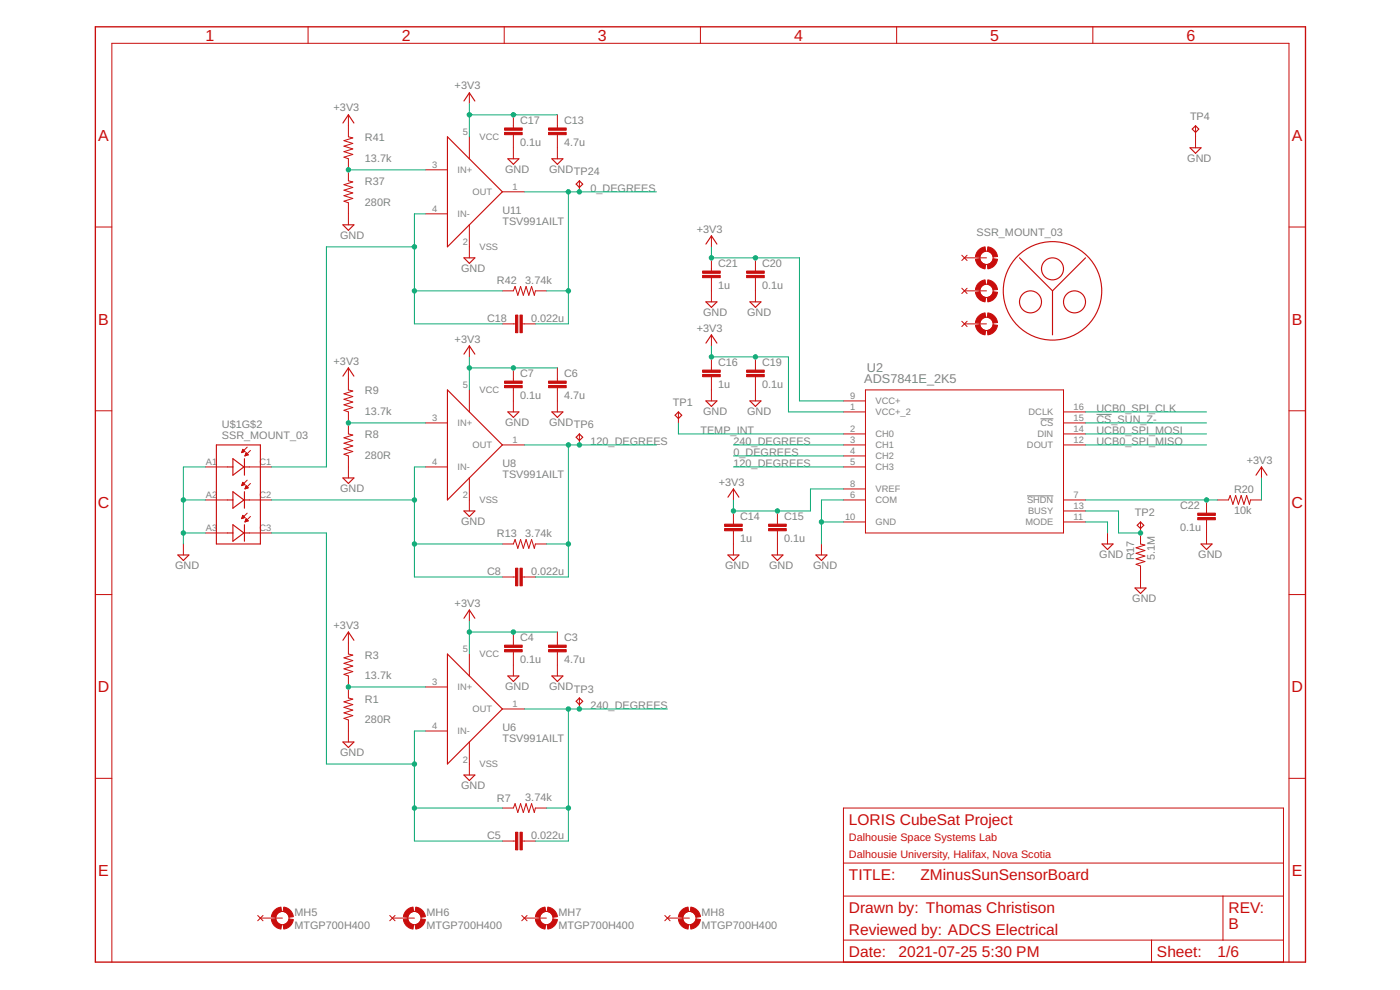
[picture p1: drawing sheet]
<svg xmlns="http://www.w3.org/2000/svg" width="420mm" height="297mm" viewBox="0 0 420 297" stroke-linecap="round" stroke-linejoin="round" font-family="sans-serif">
<path d="M312.3 125.7h3.8M329.1 124.3h4.5M308.2 148.8h7.9" fill="none" stroke="#808080" stroke-width=".3"/>
<g fill="#c90d0c" stroke="#c90d0c" stroke-width=".3">
<path d="M85.2 272.2a3.3 3.3 0 0 1 2.8 2.9l-1.3 .1-.7-1.3-1-.4z" fill-rule="evenodd"/>
<path d="M82.4 273.1l.8-.6 1.1-.3 .2 1.3-1 .4-.7 1.3-1.4-.1 .4-1.2z" fill-rule="evenodd"/>
<path d="M81.4 275.9l1.4-.2 .7 1.3 1 .5-.2 1.3a3.3 3.3 0 0 1-2.9-2.9z" fill-rule="evenodd"/>
<path d="M85 277.5l1-.5 .7-1.3 1.3 .2a3.3 3.3 0 0 1-2.8 2.9z" fill-rule="evenodd"/>
<path d="M124.8 272.2a3.3 3.3 0 0 1 2.9 2.9l-1.4 .1-.7-1.3-1-.4z" fill-rule="evenodd"/>
<path d="M122 273.1l.8-.6 1.2-.3 .1 1.3-1 .4-.7 1.3-1.3-.1 .3-1.2z" fill-rule="evenodd"/>
<path d="M121.1 275.9l1.3-.2 .7 1.3 1 .5-.1 1.3a3.3 3.3 0 0 1-2.9-2.9z" fill-rule="evenodd"/>
<path d="M124.6 277.5l1-.5 .7-1.3 1.4 .2a3.3 3.3 0 0 1-2.9 2.9z" fill-rule="evenodd"/>
<path d="M164.4 272.2a3.3 3.3 0 0 1 2.9 2.9l-1.3 .1-.7-1.3-1.1-.4z" fill-rule="evenodd"/>
<path d="M161.6 273.1l.8-.6 1.2-.3 .1 1.3-1 .4-.7 1.3-1.3-.1 .4-1.2z" fill-rule="evenodd"/>
<path d="M160.7 275.9l1.3-.2 .7 1.3 1 .5-.1 1.3a3.3 3.3 0 0 1-2.9-2.9z" fill-rule="evenodd"/>
<path d="M164.2 277.5l1.1-.5 .7-1.3 1.3 .2a3.3 3.3 0 0 1-2.9 2.9z" fill-rule="evenodd"/>
<path d="M207.3 272.2a3.3 3.3 0 0 1 2.9 2.9l-1.3 .1-.5-1-1.2-.7z" fill-rule="evenodd"/>
<path d="M204.6 273.1l.7-.6 1.2-.3 .2 1.3-1.3 .7-.5 1-1.3-.1 .4-1.2z" fill-rule="evenodd"/>
<path d="M203.6 275.9l1.3-.2 .5 1 1.3 .8-.2 1.3a3.3 3.3 0 0 1-2.9-2.9z" fill-rule="evenodd"/>
<path d="M208.9 275.7l1.3 .2a3.4 3.4 0 0 1-2.9 2.9l-.1-1.3 1.2-.8z" fill-rule="evenodd"/>
<path d="M296.5 74.1a3.3 3.3 0 0 1 2.9 2.9l-1.4 .1-.4-1-1.3-.7z" fill-rule="evenodd"/>
<path d="M293.7 75l.8-.6 1.1-.3 .2 1.3-1.3 .7-.4 1-1.3-.1 .3-1.2z" fill-rule="evenodd"/>
<path d="M292.8 77.8l1.3-.2 .4 1 1.3 .8-.2 1.3a3.3 3.3 0 0 1-2.8-2.9z" fill-rule="evenodd"/>
<path d="M296.3 79.4l1-.5 .7-1.3 1.4 .2a3.3 3.3 0 0 1-2.9 2.9z" fill-rule="evenodd"/>
<path d="M296.5 84a3.3 3.3 0 0 1 2.9 2.9l-1.4 .1-.4-1-1.3-.7z" fill-rule="evenodd"/>
<path d="M293.7 84.9l.8-.6 1.1-.3 .2 1.3-1.3 .7-.4 1-1.3-.1 .3-1.2z" fill-rule="evenodd"/>
<path d="M292.8 87.7l1.3-.2 .4 1 1.3 .8-.2 1.3a3.4 3.4 0 0 1-2.8-2.9z" fill-rule="evenodd"/>
<path d="M296.3 89.3l1-.5 .7-1.3 1.4 .2a3.3 3.3 0 0 1-2.9 2.9z" fill-rule="evenodd"/>
<path d="M296.5 93.9a3.3 3.3 0 0 1 2.9 2.9l-1.4 .1-.4-1-1.3-.7z" fill-rule="evenodd"/>
<path d="M293.7 94.8l.8-.6 1.1-.3 .2 1.3-1.3 .7-.4 1-1.3-.1 .3-1.2z" fill-rule="evenodd"/>
<path d="M292.8 97.6l1.3-.2 .4 1 1.3 .8-.2 1.3a3.4 3.4 0 0 1-2.8-2.9z" fill-rule="evenodd"/>
<path d="M296.3 99.2l1.3-.8 .4-1 1.4 .2a3.3 3.3 0 0 1-2.9 2.9z" fill-rule="evenodd"/>
</g>
<g fill="none" stroke="#c90d0c" stroke-width=".3">
<path d="M92.5 8v5M151.3 8v5M210.2 8v5M269.1 8v5M328 8v5M104.6 34.4v6.6l1.3 .4-2.7 .8 2.7 .8-2.7 .9 2.7 .8-2.7 .8 2.7 .8-2.7 .9 1.4 .4v6.7l1.3 .3-2.7 .8 2.7 .8-2.7 .9 2.7 .8-2.7 .8 2.7 .8-2.7 .9 1.4 .5v6.6M140.9 27.9v3.2M154.1 34.4v4M167.3 34.4v4M358.8 37.7v6.6M127.7 50.9h6.6M140.9 41v6.6"/>
<path d="M150.8 57.6h6.6M154.1 40.4v7.2M167.3 40.4v7.2M173.9 54.3v3.3M28.6 68.1h5M127.7 64.2h6.6M140.9 67.5v9.9M213.5 70.8v3.3M213.5 77.4v3.9M226.7 77.4v3.9M288.6 76.6l1.6 1.6M289.5 77.4h6.6"/>
<path d="M290.2 76.6l-1.6 1.6M386.8 68.1h5M150.8 87.3h3.3l.5-1.3 .8 2.6 .8-2.6 .9 2.6 .8-2.6 .8 2.6 .8-2.6 .9 2.6 .3-1.3h3.3M150.8 97.2h3.9M156.7 97.2h4M213.5 83.3v7.3M226.7 83.3v7.3M288.6 86.5l1.6 1.6M288.6 96.4l1.6 1.6M289.5 87.3h6.6M289.5 97.2h6.6M290.2 86.5l-1.6 1.6"/>
<path d="M290.2 96.4l-1.6 1.6M104.6 110.4v6.6l1.3 .3-2.7 .9 2.7 .8-2.7 .8 2.7 .8-2.7 .9 2.7 .8-2.7 .8 1.4 .5v6.6l1.3 .3-2.7 .9 2.7 .8-2.7 .8 2.7 .8-2.7 .8 2.7 .9-2.7 .8 1.4 .5v6.6M140.9 103.8v3.3M140.9 117v6.6M154.1 110.4v3.9M154.1 116.3v7.3M167.3 110.4v3.9M167.3 116.3v7.3M213.5 100.5v3.3M213.5 107.1v3.9M213.5 113v7.3M226.7 107.1v3.9"/>
<path d="M226.7 113v7.3M259.7 117h59.5v42.9h-59.5zM28.6 123.3h5M72.5 135.8h.1M72.6 135.6h.4M72.6 135.5h.9M72.7 135.3h.6M72.7 135.1h.5M72.8 135h.2M73.5 136.8h.1M73.5 135.5l-.6-.7-.4 1M73.5 135.5l-1 .3"/>
<path d="M73.6 136.6h.4M73.6 136.5h.9M73.7 136.3h.6M73.7 136.1h.5M73.8 136h.2M74.2 134.2l-1.3 1.3M74.5 136.5l-.6-.7-.4 1M74.5 136.5l-1 .3M75.2 135.1l-1.3 1.4M127.7 126.9h6.6M150.8 133.5h6.6M173.9 130.2v3.3"/>
<path d="M203.6 123.6v3.3M253.1 123.6h6.6M253.1 130.2h6.6M253.1 133.5h6.6M253.1 136.8h6.6M253.1 120.3h6.6M319.2 123.6h6.6M319.2 130.2h6.6M319.2 133.5h6.6M319.2 126.9h6.6M386.8 123.3h5M61.6 140.1h6.6"/>
<path d="M61.6 150h6.6M61.6 159.9h6.6M72.5 155.6h.1M72.6 145.6h.2M72.6 155.4h.5M72.6 145.4h.7M72.6 155.3h.9M72.7 145.3h.7M72.7 155.1h.6M72.7 145.1h.6M72.7 154.9h.5M72.8 144.9h.3"/>
<path d="M72.8 154.8h.2M72.8 144.8h.1M72.9 144.7l.6 .7-1 .3zM72.9 154.6l.6 .7-1 .3zM73.5 156.6h.1M73.6 146.6h.2M73.6 156.4h.5M73.6 146.5h.7M73.6 156.3h.9M73.7 146.3h.7M73.7 156.1h.6M73.7 146.1h.6"/>
<path d="M73.7 155.9h.5M73.8 145.9h.3M73.8 155.8h.2M73.8 145.8h.1M73.9 145.7l.6 .7-1 .3zM74.2 144.1l-1.3 1.3M74.2 154l-1.3 1.3M74.5 156.3l-.6-.7-.4 1M74.5 156.3l-1 .3M74.8 140.1h6.6M74.8 150h6.6M74.8 159.9h6.6"/>
<path d="M75.2 145.1l-1.3 1.3M75.2 155l-1.3 1.3M127.7 140.1h6.6M140.9 143.4v9.9M220.1 146.7v3.3M220.1 153.3v4M220.1 159.3v7.2M233.3 153.3v4M233.3 159.3v7.2M253.1 140.1h6.6M253.1 150h6.6M253.1 146.7h6.6"/>
<path d="M253.1 156.6h6.6M319.2 150h6.6M319.2 156.6h6.6M319.2 153.3h6.6M332.4 159.9v3.3M342.3 156.6v6.6l1.3 .3-2.6 .9 2.6 .8-2.6 .8 2.6 .8-2.6 .9 2.6 .8-2.6 .8 1.3 .5v6.6M362.1 150v4M362.1 156v7.2M365.4 150h3.3l.5-1.3 .8 2.6 .8-2.6 .9 2.6 .8-2.6 .8 2.6 .8-2.6 .9 2.6 .3-1.3h3.3M378.6 140.1v3.3M28.6 178.4h5M55 163.2v3.3"/>
<path d="M150.8 163.2h3.3l.5-1.3 .8 2.6 .8-2.6 .9 2.6 .8-2.6 .8 2.6 .8-2.6 .9 2.6 .3-1.3h3.3M150.8 173.1h3.9M156.7 173.1h4M246.5 163.2v3.3M386.8 178.4h5M104.6 189.6v6.6l1.3 .4-2.7 .8 2.7 .8-2.7 .8 2.7 .9-2.7 .8 2.7 .8-2.7 .8 1.4 .5v6.6l1.3 .4-2.7 .8 2.7 .8-2.7 .8 2.7 .9-2.7 .8 2.7 .8-2.7 .8 1.4 .5v6.6M140.9 183v3.3M140.9 196.2v6.6M154.1 189.6v4M154.1 195.6v7.2M167.3 189.6v4M167.3 195.6v7.2"/>
<path d="M127.7 206.1h6.6M127.7 219.3h6.6M150.8 212.7h6.6M173.9 209.4v3.3M28.6 233.5h5M140.9 222.6v9.9M386.8 233.5h5M150.8 242.4h3.3l.5-1.3 .8 2.7 .8-2.7 .9 2.7 .8-2.7 .8 2.7 .8-2.7 .9 2.7 .3-1.4h3.3M150.8 252.3h3.9M156.7 252.3h4M253.1 242.4h132.1v46.3h-132.1zM253.1 259h132.1"/>
<path d="M77.3 274.7l1.6 1.6M78.1 275.5h6.7M78.9 274.7l-1.6 1.6M117 274.7l1.6 1.6M117.8 275.5h6.6M118.6 274.7l-1.6 1.6M156.6 274.7l1.6 1.6M157.4 275.5h6.6M158.2 274.7l-1.6 1.6M199.5 274.7l1.6 1.6M200.3 275.5h6.6M201.1 274.7l-1.6 1.6"/>
<path d="M253.1 268.9h132.1M367 268.9v13.2M33.6 288.7v-275.7h353.2v275.7M253.1 282.1h132.1M345.6 282.1v6.6"/>
<circle cx="296.1" cy="77.4" r="1.99"/>
<circle cx="296.1" cy="87.3" r="1.99"/>
<circle cx="296.1" cy="97.2" r="1.99"/>
<circle cx="84.8" cy="275.5" r="1.99"/>
<circle cx="124.4" cy="275.5" r="1.99"/>
<circle cx="164" cy="275.5" r="1.99"/>
<circle cx="206.9" cy="275.5" r="1.99"/>
</g>
<g fill="#c90d0c" stroke="#c90d0c" stroke-width=".3">
<path d="M217.5 158.6h5.3v.7h-5.3z"/>
<path d="M217.5 157.3h5.3v.6h-5.3z"/>
<path d="M230.7 158.6h5.3v.7h-5.3z"/>
<path d="M230.7 157.3h5.3v.6h-5.3z"/>
<path d="M210.9 112.4h5.3v.6h-5.3z"/>
<path d="M210.9 111h5.3v.7h-5.3z"/>
<path d="M224.1 112.4h5.3v.6h-5.3z"/>
<path d="M224.1 111h5.3v.7h-5.3z"/>
<path d="M224.1 82.6h5.3v.7h-5.3z"/>
<path d="M224.1 81.3h5.3v.7h-5.3z"/>
<path d="M210.9 82.6h5.3v.7h-5.3z"/>
<path d="M210.9 81.3h5.3v.7h-5.3z"/>
<path d="M359.5 155.3h5.2v.7h-5.2z"/>
<path d="M359.5 154h5.2v.6h-5.2z"/>
<path d="M164.6 194.9h5.3v.7h-5.3z"/>
<path d="M164.6 193.6h5.3v.6h-5.3z"/>
<path d="M151.4 194.9h5.3v.7h-5.3z"/>
<path d="M151.4 193.6h5.3v.6h-5.3z"/>
<path d="M156.1 249.7h.6v5.3h-.6z"/>
<path d="M154.7 249.7h.7v5.3h-.7z"/>
<path d="M164.6 115.7h5.3v.6h-5.3z"/>
<path d="M164.6 114.3h5.3v.7h-5.3z"/>
<path d="M151.4 115.7h5.3v.6h-5.3z"/>
<path d="M151.4 114.3h5.3v.7h-5.3z"/>
<path d="M156.1 170.5h.6v5.3h-.6z"/>
<path d="M154.7 170.5h.7v5.3h-.7z"/>
<path d="M164.6 39.7h5.3v.7h-5.3z"/>
<path d="M164.6 38.4h5.3v.7h-5.3z"/>
<path d="M151.4 39.7h5.3v.7h-5.3z"/>
<path d="M151.4 38.4h5.3v.7h-5.3z"/>
<path d="M156.1 94.5h.6v5.3h-.6z"/>
<path d="M154.7 94.5h.7v5.3h-.7z"/>
</g>
<g fill="none" stroke="#c90d0c" stroke-width=".34">
<path d="M102.9 36.9l1.7-2.5 1.6 2.5M139.2 30.3l1.7-2.4 1.6 2.4M357.8 38.7l1-1 1 1-1 1zM134.3 41l16.5 16.6-16.5 16.5zM152.4 47.6h3.3l-1.6 1.7zM165.6 47.6h3.3l-1.6 1.7zM173.9 54.3l1 .9-1 1-1-1zM357.1 44.3h3.3l-1.6 1.7zM102.9 67.5h3.3l-1.6 1.6zM139.2 77.4h3.3l-1.6 1.6zM211.9 73.2l1.6-2.4 1.7 2.4M306 77.4l9.9 9.9"/>
<path d="M325.8 77.4l-9.9 9.9M211.9 90.6h3.3l-1.7 1.6zM225.1 90.6h3.3l-1.7 1.6zM315.9 87.3v13.2M102.9 112.9l1.7-2.5 1.6 2.5M134.3 117l16.5 16.5-16.5 16.5zM139.2 106.3l1.7-2.5 1.6 2.5M211.9 103l1.6-2.5 1.7 2.5M64.9 133.5h13.2v29.7h-13.2zM69.9 137.6l3.3 2.5-3.3 2.5zM73.4 137.6v5M152.4 123.6h3.3l-1.6 1.6z"/>
<path d="M165.6 123.6h3.3l-1.6 1.6zM173.9 130.2l1 1-1 1-1-1zM202.6 124.6l1-1 1 1-1 1zM211.9 120.3h3.3l-1.7 1.6zM225.1 120.3h3.3l-1.7 1.6zM68.2 140.1h1.7M68.2 150h1.7M68.2 159.9h1.7M69.9 147.5l3.3 2.5-3.3 2.5zM69.9 157.4l3.3 2.5-3.3 2.5zM73.2 140.1h1.6M73.2 150h1.6"/>
<path d="M73.2 159.9h1.6M73.4 147.5v5M73.4 157.4v5M102.9 143.4h3.3l-1.6 1.7zM139.2 153.3h3.3l-1.6 1.7zM218.5 149.2l1.6-2.5 1.7 2.5M342.3 156.6l1 1-1 1-1-1zM376.9 142.6l1.7-2.5 1.6 2.5M53.4 166.5h3.3l-1.7 1.7zM218.5 166.5h3.3l-1.7 1.7zM231.7 166.5h3.3l-1.7 1.7zM244.9 166.5h3.3l-1.7 1.7z"/>
<path d="M330.7 163.2h3.3l-1.6 1.7zM340.6 176.4h3.3l-1.6 1.7zM360.4 163.2h3.3l-1.6 1.7zM102.9 192.1l1.7-2.5 1.6 2.5M134.3 196.2l16.5 16.5-16.5 16.5zM139.2 185.5l1.7-2.5 1.6 2.5M152.4 202.8h3.3l-1.6 1.7zM165.6 202.8h3.3l-1.6 1.7zM173.9 209.4l1 1-1 1-1-1zM102.9 222.6h3.3l-1.6 1.7zM139.2 232.5h3.3l-1.6 1.7z"/>
<circle cx="309.3" cy="90.6" r="3.3"/>
<circle cx="315.9" cy="87.3" r="14.8"/>
<circle cx="315.9" cy="80.7" r="3.3"/>
<circle cx="322.5" cy="90.6" r="3.3"/>
</g>
<path d="M28.6 8h363.2v280.7h-363.2z" fill="none" stroke="#c90d0c" stroke-width=".4"/>
<g fill="none" stroke="#0dab76" stroke-width=".3">
<path d="M140.9 31.1v9.9M140.9 34.4h26.4M104.6 50.9h23.1M157.4 57.6h39.6M170.6 57.6v39.6h-9.9M124.4 74.1h-26.4v66h-16.6M127.7 64.2h-3.3v33h26.4M213.5 74.1v3.3h26.4v42.9h13.2M124.4 87.3h26.4M164 87.3h6.6M140.9 107.1v9.9M140.9 110.4h26.4"/>
<path d="M213.5 103.8v3.3h23.1v16.5h16.5M104.6 126.9h23.1M157.4 133.5h39.6M170.6 133.5v39.6h-9.9M203.6 126.9v3.3h49.5M220.1 133.5h33M220.1 136.8h33M325.8 130.2h36.3M325.8 123.6h36.3M325.8 133.5h36.3M325.8 126.9h36.3M55 150h6.6"/>
<path d="M55 159.9h6.6M61.6 140.1h-6.6v23.1M81.4 150h43M81.4 159.9h16.6v69.3h26.4M127.7 140.1h-3.3v33h26.4M220.1 140.1h33M246.5 156.6h6.6M253.1 146.7h-9.9v6.6h-23.1v-3.3M253.1 150h-6.6v13.2M325.8 153.3h9.9v6.6h6.6M325.8 156.6h6.6v3.3M325.8 150h39.6"/>
<path d="M378.6 143.4v6.6M124.4 163.2h26.4M164 163.2h6.6M140.9 189.6h26.4M140.9 186.3v9.9M104.6 206.1h23.1M127.7 219.3h-3.3v33h26.4M157.4 212.7h42.9M170.6 212.7v39.6h-9.9M124.4 242.4h26.4M164 242.4h6.6"/>
</g>
<g fill="#0dab76" stroke="#0dab76" stroke-width=".3">
<circle cx="226.7" cy="77.4" r=".66"/>
<circle cx="213.5" cy="77.4" r=".66"/>
<circle cx="226.7" cy="107.1" r=".66"/>
<circle cx="213.5" cy="107.1" r=".66"/>
<circle cx="233.3" cy="153.3" r=".66"/>
<circle cx="220.1" cy="153.3" r=".66"/>
<circle cx="154.1" cy="189.6" r=".66"/>
<circle cx="140.9" cy="189.6" r=".66"/>
<circle cx="154.1" cy="110.4" r=".66"/>
<circle cx="140.9" cy="110.4" r=".66"/>
<circle cx="154.1" cy="34.4" r=".66"/>
<circle cx="140.9" cy="34.4" r=".66"/>
<circle cx="246.5" cy="156.6" r=".66"/>
<circle cx="55" cy="159.9" r=".66"/>
<circle cx="55" cy="150" r=".66"/>
<circle cx="170.6" cy="212.7" r=".66"/>
<circle cx="170.6" cy="242.4" r=".66"/>
<circle cx="173.9" cy="212.7" r=".66"/>
<circle cx="170.6" cy="57.6" r=".66"/>
<circle cx="170.6" cy="87.3" r=".66"/>
<circle cx="173.9" cy="57.6" r=".66"/>
<circle cx="170.6" cy="133.5" r=".66"/>
<circle cx="170.6" cy="163.2" r=".66"/>
<circle cx="173.9" cy="133.5" r=".66"/>
<circle cx="124.4" cy="242.4" r=".66"/>
<circle cx="124.4" cy="229.2" r=".66"/>
<circle cx="362.1" cy="150" r=".66"/>
<circle cx="342.3" cy="159.9" r=".66"/>
<circle cx="104.6" cy="206.1" r=".66"/>
<circle cx="124.4" cy="163.2" r=".66"/>
<circle cx="124.4" cy="150" r=".66"/>
<circle cx="104.6" cy="126.9" r=".66"/>
<circle cx="124.4" cy="87.3" r=".66"/>
<circle cx="124.4" cy="74.1" r=".66"/>
<circle cx="104.6" cy="50.9" r=".66"/>
</g>
<g font-size="4.8" fill="#c90d0c">
<text x="61.7" y="12.2">1</text>
<text x="120.6" y="12.2">2</text>
<text x="179.4" y="12.2">3</text>
<text x="238.3" y="12.2">4</text>
<text x="297.2" y="12.2">5</text>
<text x="356.1" y="12.2">6</text>
<text x="29.5" y="42.2">A</text>
<text x="387.7" y="42.2">A</text>
<text x="29.5" y="97.4">B</text>
<text x="387.7" y="97.4">B</text>
<text x="29.4" y="152.5">C</text>
<text x="387.6" y="152.5">C</text>
<text x="29.4" y="207.7">D</text>
<text x="387.6" y="207.7">D</text>
<text x="29.5" y="262.8">E</text>
<text x="387.7" y="262.8">E</text>
</g>
<g font-size="4.7" fill="#c90d0c">
<text x="254.8" y="247.4">LORIS CubeSat Project</text>
<text x="254.8" y="263.9">TITLE:</text>
<text x="276.2" y="263.9">ZMinusSunSensorBoard</text>
<text x="254.8" y="273.8">Drawn by: Thomas Christison</text>
<text x="368.7" y="273.8">REV:</text>
<text x="254.8" y="280.4">Reviewed by: ADCS Electrical</text>
<text x="368.7" y="278.8">B</text>
<text x="254.8" y="287">Date:</text>
<text x="269.6" y="287">2021-07-25</text>
<text x="294.7" y="287">5:30 PM</text>
<text x="347.2" y="287">Sheet:</text>
<text x="365.4" y="287">1/6</text>
</g>
<g font-size="3.8" fill="#808080">
<text x="260.2" y="111.7">U2</text>
<text x="259.4" y="115">ADS7841E_2K5</text>
</g>
<g font-size="3.3" fill="#808080">
<text x="136.5" y="26.9">+3V3</text>
<text x="100.1" y="33.5">+3V3</text>
<text x="156.1" y="37.3">C17</text>
<text x="169.3" y="37.3">C13</text>
<text x="357.1" y="36.1">TP4</text>
<text x="109.5" y="42.4">R41</text>
<text x="156.1" y="43.9">0.1u</text>
<text x="169.3" y="43.9">4.7u</text>
<text x="109.5" y="48.6">13.7k</text>
<text x="151.6" y="51.8">GND</text>
<text x="164.8" y="51.8">GND</text>
<text x="172.2" y="52.6">TP24</text>
<text x="356.3" y="48.5">GND</text>
<text x="109.5" y="55.6">R37</text>
<text x="177.2" y="57.6">0_DEGREES</text>
<text x="109.5" y="61.9">280R</text>
<text x="150.8" y="64.2">U11</text>
<text x="102.1" y="71.6">GND</text>
<text x="150.8" y="67.5">TSV991AILT</text>
<text x="209.1" y="69.8">+3V3</text>
<text x="293.1" y="70.7">SSR_MOUNT_03</text>
<text x="138.4" y="81.5">GND</text>
<text x="215.5" y="80.2">C21</text>
<text x="228.7" y="80.2">C20</text>
<text x="149.1" y="85.3">R42</text>
<text x="157.6" y="85.3">3.74k</text>
<text x="215.5" y="86.8">1u</text>
<text x="228.7" y="86.8">0.1u</text>
<text x="211" y="94.7">GND</text>
<text x="224.2" y="94.7">GND</text>
<text x="146.2" y="96.7">C18</text>
<text x="159.4" y="96.7">0.022u</text>
<text x="209.1" y="99.5">+3V3</text>
<text x="136.5" y="102.8">+3V3</text>
<text x="100.1" y="109.4">+3V3</text>
<text x="156.1" y="113.2">C7</text>
<text x="169.3" y="113.2">C6</text>
<text x="215.5" y="109.9">C16</text>
<text x="228.7" y="109.9">C19</text>
<text x="109.5" y="118.3">R9</text>
<text x="156.1" y="119.8">0.1u</text>
<text x="169.3" y="119.8">4.7u</text>
<text x="215.5" y="116.5">1u</text>
<text x="228.7" y="116.5">0.1u</text>
<text x="109.5" y="124.6">13.7k</text>
<text x="202" y="121.9">TP1</text>
<text x="211" y="124.4">GND</text>
<text x="224.2" y="124.4">GND</text>
<text x="329.1" y="123.6">UCB0_SPI_CLK</text>
<text x="66.6" y="131.8">SSR_MOUNT_03</text>
<text x="66.6" y="128.5">U$1G$2</text>
<text x="109.5" y="131.5">R8</text>
<text x="151.6" y="127.7">GND</text>
<text x="164.8" y="127.7">GND</text>
<text x="172.2" y="128.5">TP6</text>
<text x="210.2" y="130.2">TEMP_INT</text>
<text x="329.1" y="130.2">UCB0_SPI_MOSI</text>
<text x="329.1" y="126.9">CS_SUN_Z-</text>
<text x="109.5" y="137.8">280R</text>
<text x="177.2" y="133.5">120_DEGREES</text>
<text x="220.1" y="133.5">240_DEGREES</text>
<text x="220.1" y="136.8">0_DEGREES</text>
<text x="329.1" y="133.5">UCB0_SPI_MISO</text>
<text x="150.8" y="143.4">TSV991AILT</text>
<text x="150.8" y="140.1">U8</text>
<text x="220.1" y="140.1">120_DEGREES</text>
<text x="374.2" y="139.1">+3V3</text>
<text x="102.1" y="147.5">GND</text>
<text x="215.7" y="145.7">+3V3</text>
<text x="370.3" y="148.1">R20</text>
<text x="340.6" y="155">TP2</text>
<text x="354.2" y="152.8">C22</text>
<text x="370.3" y="154.3">10k</text>
<text x="138.4" y="157.4">GND</text>
<text x="149.1" y="161.3">R13</text>
<text x="157.6" y="161.2">3.74k</text>
<text x="222.1" y="156.1">C14</text>
<text x="235.3" y="156.1">C15</text>
<text x="354.2" y="159.4">0.1u</text>
<text x="222.1" y="162.7">1u</text>
<text x="235.3" y="162.7">0.1u</text>
<text x="329.9" y="167.3">GND</text>
<text x="359.6" y="167.3">GND</text>
<text x="52.6" y="170.6">GND</text>
<text x="146.2" y="172.6">C8</text>
<text x="159.4" y="172.6">0.022u</text>
<text x="217.6" y="170.6">GND</text>
<text x="230.8" y="170.6">GND</text>
<text x="244.1" y="170.6">GND</text>
<text x="340.3" y="168.2" transform="rotate(-90 340.3 168.2)">R17</text>
<text x="346.6" y="168.2" transform="rotate(-90 346.6 168.2)">5.1M</text>
<text x="136.5" y="182">+3V3</text>
<text x="339.8" y="180.5">GND</text>
<text x="100.1" y="188.6">+3V3</text>
<text x="109.5" y="197.6">R3</text>
<text x="156.1" y="192.4">C4</text>
<text x="169.3" y="192.4">C3</text>
<text x="109.5" y="203.8">13.7k</text>
<text x="156.1" y="199">0.1u</text>
<text x="169.3" y="199">4.7u</text>
<text x="151.6" y="207">GND</text>
<text x="164.8" y="207">GND</text>
<text x="172.2" y="207.8">TP3</text>
<text x="109.5" y="210.8">R1</text>
<text x="177.2" y="212.7">240_DEGREES</text>
<text x="109.5" y="217">280R</text>
<text x="150.8" y="219.3">U6</text>
<text x="102.1" y="226.8">GND</text>
<text x="150.8" y="222.6">TSV991AILT</text>
<text x="138.4" y="236.7">GND</text>
<text x="149.1" y="240.5">R7</text>
<text x="157.6" y="240.5">3.74k</text>
<text x="146.2" y="251.9">C5</text>
<text x="159.4" y="251.9">0.022u</text>
<text x="88.4" y="274.7">MH5</text>
<text x="128" y="274.7">MH6</text>
<text x="167.6" y="274.7">MH7</text>
<text x="210.5" y="274.7">MH8</text>
<text x="88.4" y="278.7">MTGP700H400</text>
<text x="128" y="278.7">MTGP700H400</text>
<text x="167.6" y="278.7">MTGP700H400</text>
<text x="210.5" y="278.7">MTGP700H400</text>
</g>
<g font-size="3.3" fill="#c90d0c">
<text x="254.8" y="252.4">Dalhousie Space Systems Lab</text>
<text x="254.8" y="257.3">Dalhousie University, Halifax, Nova Scotia</text>
</g>
<g font-size="2.8" fill="#808080">
<text x="138.9" y="40.6">5</text>
<text x="143.9" y="42">VCC</text>
<text x="129.7" y="50.5">3</text>
<text x="137.3" y="51.9">IN+</text>
<text x="141.8" y="58.6">OUT</text>
<text x="153.8" y="57.1">1</text>
<text x="129.7" y="63.7">4</text>
<text x="137.3" y="65.2">IN-</text>
<text x="138.9" y="73.6">2</text>
<text x="143.9" y="75.1">VSS</text>
<text x="138.9" y="116.5">5</text>
<text x="143.9" y="118">VCC</text>
<text x="255.2" y="119.8">9</text>
<text x="255.2" y="123.1">1</text>
<text x="262.8" y="124.6">VCC+_2</text>
<text x="262.8" y="121.3">VCC+</text>
<text x="308.7" y="124.6">DCLK</text>
<text x="322.2" y="123.1">16</text>
<text x="129.7" y="126.4">3</text>
<text x="137.3" y="127.9">IN+</text>
<text x="255.2" y="129.7">2</text>
<text x="262.8" y="131.2">CH0</text>
<text x="311.3" y="131.2">DIN</text>
<text x="312.3" y="127.9">CS</text>
<text x="322.2" y="129.7">14</text>
<text x="322.2" y="126.4">15</text>
<text x="141.8" y="134.5">OUT</text>
<text x="153.8" y="133">1</text>
<text x="255.2" y="133">3</text>
<text x="255.2" y="136.3">4</text>
<text x="262.8" y="134.5">CH1</text>
<text x="262.8" y="137.8">CH2</text>
<text x="308.2" y="134.5">DOUT</text>
<text x="322.2" y="133">12</text>
<text x="61.8" y="139.6">A1</text>
<text x="77.9" y="139.6">C1</text>
<text x="129.7" y="139.6">4</text>
<text x="137.3" y="141.1">IN-</text>
<text x="255.2" y="139.6">5</text>
<text x="262.8" y="141.1">CH3</text>
<text x="61.8" y="149.5">A2</text>
<text x="77.9" y="149.5">C2</text>
<text x="138.9" y="149.5">2</text>
<text x="255.2" y="149.5">6</text>
<text x="255.2" y="146.2">8</text>
<text x="262.8" y="147.7">VREF</text>
<text x="322.2" y="149.5">7</text>
<text x="143.9" y="151">VSS</text>
<text x="262.8" y="151">COM</text>
<text x="308.2" y="151">SHDN</text>
<text x="308.5" y="154.3">BUSY</text>
<text x="322.2" y="152.8">13</text>
<text x="61.8" y="159.4">A3</text>
<text x="77.9" y="159.4">C3</text>
<text x="253.6" y="156.1">10</text>
<text x="262.8" y="157.6">GND</text>
<text x="307.7" y="157.6">MODE</text>
<text x="322.2" y="156.1">11</text>
<text x="138.9" y="195.8">5</text>
<text x="143.9" y="197.2">VCC</text>
<text x="129.7" y="205.7">3</text>
<text x="137.3" y="207.1">IN+</text>
<text x="141.8" y="213.7">OUT</text>
<text x="153.8" y="212.3">1</text>
<text x="129.7" y="218.9">4</text>
<text x="137.3" y="220.3">IN-</text>
<text x="138.9" y="228.8">2</text>
<text x="143.9" y="230.2">VSS</text>
</g>
</svg>
